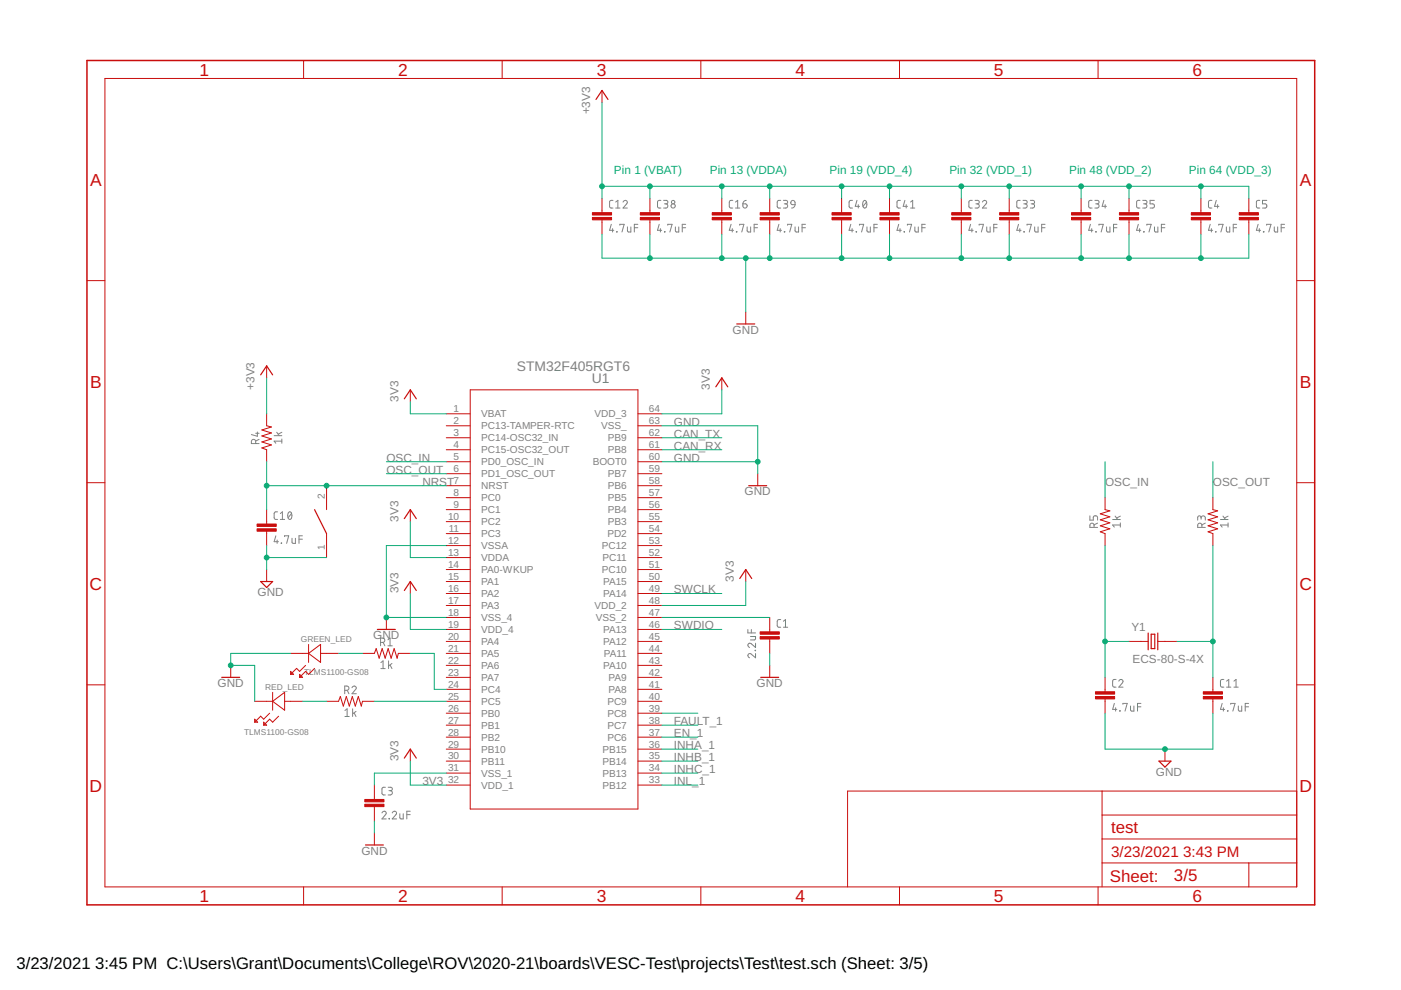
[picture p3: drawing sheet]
<svg xmlns="http://www.w3.org/2000/svg" width="297mm" height="210mm" viewBox="0 0 297 210" stroke-linecap="round" stroke-linejoin="round" font-family="sans-serif">
<g fill="none" stroke="#808080" stroke-width=".21">
<path d="M129.6 47.6l-.4 1.2h.9M129.9 48.5v.7M130 42.5h-.5l-.3 .3 .1 1.1 .2 .2h.5M130.5 44.1h.9M130.5 42.8l.5-.3v1.6M130.7 49.1l.1 .1zM131.4 47.8v-.2h.9l-.4 1.6M132.1 42.8a.45 .45 0 0 1 .6-.3 .45 .45 0 0 1 .2 .7l-.8 .9h.9M133 48.1l.1 .9 .2 .2h.5v-1.1M134.5 48.3h.7M135.2 47.6h-.7v1.6M139.8 47.6l-.4 1.2h.9"/>
<path d="M140 48.5v.7M140.1 42.5h-.5l-.2 .3v1.1l.2 .2h.5M140.7 42.5h.5a.37 .37 0 0 1 .4 .4 .37 .37 0 0 1-.4 .3h-.3M140.9 49.1l.1 .1zM141.2 43.2a.44 .44 0 0 1 .4 .5 .44 .44 0 0 1-.4 .4h-.5M141.6 47.8v-.2h.9l-.5 1.6M143.2 48.1v.9l.2 .2h.5v-1.1M144.7 48.3h.7M145.4 47.6h-.7v1.6M155 47.6l-.4 1.2h.9M155.3 48.5v.7M155.4 42.5h-.5l-.3 .3 .1 1.1 .2 .2h.5"/>
<path d="M155.9 44.1h.9M155.9 42.8l.5-.3v1.6M156.1 49.1l.1 .1zM156.8 47.8v-.2h.9l-.4 1.6M157.5 43.2h.6a.45 .45 0 0 1 .3 .5 .45 .45 0 0 1-.5 .4 .45 .45 0 0 1-.4-.4zM158.2 42.5l-.6 .3-.1 .4M158.4 48.1v.9l.3 .2h.5v-1.1M159.9 48.3h.7M160.6 47.6h-.7v1.6M165.1 47.6l-.3 1.2h.9M165.4 48.5v.7M165.5 42.5h-.5l-.2 .3v1.1l.2 .2h.5"/>
<path d="M166.1 42.5h.5a.37 .37 0 0 1 .4 .4 .37 .37 0 0 1-.4 .3h-.3M166.3 49.1l.1 .1zM166.5 43.2a.44 .44 0 0 1 .5 .5 .44 .44 0 0 1-.5 .4h-.4M167 47.8v-.2h.9l-.5 1.6M167.8 42.6l.3-.1 .3 .1 .2 .8-.8-.1-.1-.4zM168.6 48.1v.9l.2 .2h.5v-1.1M168.6 43.4l-.3 .6-.5 .1M170.1 48.3h.7M170.8 47.6h-.7v1.6M180.4 47.6l-.4 1.2h.9M180.7 48.5v.7M180.7 42.5l-.6 .1-.1 .2 .1 1.1 .2 .2h.4"/>
<path d="M181.5 49.1l.1 .1zM181.7 42.5l-.4 1.3h.9M182 43.4v.7M182.2 47.8v-.2h.9l-.4 1.6M183.1 42.6l.2-.1a.97 .97 0 0 1 0 1.6 .98 .98 0 0 1-.2-1.5zM183.7 42.8l-.7 1M183.8 48.1v.9l.3 .2h.4v-1.1M185.3 48.3h.7M186 47.6h-.7v1.6M190.5 47.6l-.3 1.2h.9M190.8 48.5v.7M190.9 42.5l-.6 .1-.1 .2v1.1l.2 .2h.5"/>
<path d="M191.7 49.1l.1 .1zM191.9 42.5l-.4 1.3h.9M192.1 43.4v.7M192.4 47.8v-.2h.9l-.5 1.6M193.1 44.1h.9M193.1 42.8l.4-.3v1.6M194 48.1v.9l.2 .2h.5v-1.1M195.5 48.3h.7M196.2 47.6h-.7v1.6M205.8 47.6l-.4 1.2h.9M206.1 48.5v.7M206.1 42.5l-.6 .1-.1 .2v1.1l.3 .2h.4"/>
<path d="M206.7 42.5h.6a.37 .37 0 0 1 .3 .4 .37 .37 0 0 1-.3 .3h-.4M206.9 49.1l.1 .1zM207.2 43.2a.44 .44 0 0 1 .4 .5 .44 .44 0 0 1-.4 .4h-.5M207.6 47.8v-.2h.9l-.4 1.6M208.3 42.8a.44 .44 0 0 1 .6-.3 .44 .44 0 0 1 .2 .7l-.8 .9h.9M209.2 48.1v.9l.3 .2h.4v-1.1M210.7 48.3h.7M211.4 47.6h-.7v1.6M215.9 47.6l-.3 1.2h.9M216.2 48.5v.7M216.3 42.5h-.5l-.2 .3v1.1l.2 .2h.5M216.9 42.5h.5a.37 .37 0 0 1 .4 .4 .37 .37 0 0 1-.4 .3h-.3"/>
<path d="M217.1 49.1l.1 .1zM217.3 43.2a.44 .44 0 0 1 .5 .5 .44 .44 0 0 1-.5 .4h-.4M217.8 47.8v-.2h.9l-.5 1.6M218.5 42.5h.5a.37 .37 0 0 1 .4 .4 .37 .37 0 0 1-.4 .3h-.4M218.9 43.2a.44 .44 0 0 1 .5 .5 .44 .44 0 0 1-.5 .4h-.4M219.4 48.1v.9l.2 .2h.5v-1.1M220.9 48.3h.7M221.6 47.6h-.7v1.6M231.2 47.6l-.4 1.2h.9M231.5 48.5v.7M231.5 42.5h-.5l-.2 .3v1.1l.2 .2h.5M232.1 42.5h.6a.37 .37 0 0 1 .3 .4 .37 .37 0 0 1-.3 .3h-.4"/>
<path d="M232.3 49.1l.1 .1zM232.6 43.2a.44 .44 0 0 1 .4 .5 .44 .44 0 0 1-.4 .4h-.5M233 47.8v-.2h.9l-.4 1.6M234 42.5l-.3 1.3h.9M234.3 43.4v.7M234.6 48.1v.9l.3 .2h.4v-1.1M236.1 48.3h.7M236.8 47.6h-.7v1.6M241.3 47.6l-.3 1.2h.9M241.6 48.5v.7M241.7 42.5h-.5l-.2 .3v1.1l.2 .2h.5M242.3 42.5h.5a.37 .37 0 0 1 .4 .4 .37 .37 0 0 1-.4 .3h-.3"/>
<path d="M242.5 49.1l.1 .1zM242.7 43.2a.44 .44 0 0 1 .5 .5 .44 .44 0 0 1-.5 .4h-.4M243.2 47.8v-.2h.9l-.5 1.6M244.8 42.5h-1v.7h.6a.45 .45 0 0 1 .4 .5 .45 .45 0 0 1-.4 .4h-.6M244.8 48.1v.9l.2 .2h.5v-1.1M246.2 48.3h.8M247 47.6h-.8v1.6M256.6 47.6l-.4 1.2h.9M256.8 48.5v.7M256.9 42.5h-.5l-.2 .3v1.1l.2 .2h.5M257.7 49.1l.1 .1zM257.9 42.5l-.4 1.3h.9"/>
<path d="M258.1 43.4v.7M258.4 47.8v-.2h.9l-.5 1.6M260 48.1v.9l.3 .2h.4v-1.1M261.5 48.3h.7M262.2 47.6h-.7v1.6M266.7 47.6l-.3 1.2h.9M267 48.5v.7M267.1 42.5h-.5l-.2 .3v1.1l.2 .2h.5M267.9 49.1l.1 .1zM268.6 47.8v-.2h.9l-.5 1.6M268.6 42.5h-.9v.7h.5a.45 .45 0 0 1 .4 .5 .45 .45 0 0 1-.4 .4h-.5M270.2 48.1v.9l.2 .2h.5v-1.1"/>
<path d="M271.6 48.3h.8M272.4 47.6h-.8v1.6M54.2 94v-.4a.46 .46 0 0 0-.4-.4 .46 .46 0 0 0-.5 .4v.4h1.6M54.2 91.9h.7M54.6 91.6v.9l-1.3-.4M54.9 93.2l-.7 .3M58.1 92.4h1.7M58.7 91.7l.5 .7M59.8 93.1v.9M59.8 93.5h-1.7l.4 .5M59.8 91.7l-.8 .4M58.5 113.6l-.4 1.3h.9"/>
<path d="M58.8 114.5v.7M58.8 108.5h-.4l-.3 .4 .1 1 .2 .2h.4M59.4 110.1h.9M59.4 108.9l.5-.4v1.6M59.6 115.1l.1 .1zM60.3 113.8v-.2h.9l-.4 1.6M61.2 108.6l.2-.1a.95 .95 0 0 1 0 1.6 .98 .98 0 0 1-.2-1.5zM61.8 108.9l-.7 .9M61.9 114.1v.9l.3 .2h.4v-1.1M63.4 114.3h.7M64.1 113.6h-.7v1.6M231.1 109.4v.9h.7v-.6a.46 .46 0 0 1 .5-.3 .46 .46 0 0 1 .4 .3v.6"/>
<path d="M232 111.8v-.4a.44 .44 0 0 0-.5-.5 .44 .44 0 0 0-.4 .5v.4h1.6M232.7 110.9l-.7 .4M235.9 110.2h1.6M236.4 109.4l.6 .8M237.5 110.9v.9M237.5 111.3h-1.6l.4 .5M237.5 109.4l-.8 .4M254.7 109.8a.44 .44 0 0 1 .4-.4 .44 .44 0 0 1 .4 .4v.5M254.7 110.1v-.4a.36 .36 0 0 0-.4-.3 .36 .36 0 0 0-.4 .3v.6M254.8 111.8v-.4a.44 .44 0 0 0-.4-.5 .44 .44 0 0 0-.5 .5v.4h1.6M255.5 110.9l-.7 .4M258.8 110.2h1.6"/>
<path d="M259.3 109.4l.5 .8M260.4 110.9v.9M260.4 111.3h-1.6l.3 .5M260.4 109.4l-.8 .4M80.7 136.2h.5a.46 .46 0 0 0 .4-.4 .46 .46 0 0 0-.4-.5h-.5v1.6M81.2 136.2l.4 .7M82.3 135.7l.4-.4v1.6M82.3 136.9h.9M158.6 133.5v.7h1.6M159.1 135h1.1v.5l-.2 .2h-.9M159.3 133.5v.7M160.1 137.9l.1 .1z"/>
<path d="M160.2 138.6v.9l-.9-.8a.45 .45 0 0 0-.7 .1 .45 .45 0 0 0 .3 .7M160.2 136.4v.9l-.9-.8a.45 .45 0 0 0-.7 .1 .45 .45 0 0 0 .3 .7M165.5 131.4h-.5l-.2 .3v1.1l.2 .2h.5M166.1 133h.9M166.1 131.7l.4-.3v1.6M73.1 146.4h.4a.46 .46 0 0 0 .5-.5 .46 .46 0 0 0-.5-.4h-.4v1.6M73.1 150.6l.5-.3v1.6M73.1 151.9h.9M73.6 146.4l.4 .7M74.6 145.8a.44 .44 0 0 1 .7-.3 .44 .44 0 0 1 .1 .7l-.8 .9h.9M74.8 150.3v1.6M75.1 151.2l.4 .7"/>
<path d="M75.5 150.8l-.7 .6M80.8 140.5l.4-.4v1.7M80.8 141.8h.9M82.4 140.1v1.7M82.7 141l.4 .8M83.1 140.7l-.7 .5M236.3 149.1l-.4 1.3h.9M236.5 150.1v.7M236.6 144.1h-.5l-.2 .3v1.1l.2 .2h.5M237.2 144.4a.44 .44 0 0 1 .6-.3 .44 .44 0 0 1 .2 .7l-.8 .9h.9M237.4 150.7l.1 .1zM238.1 149.3v-.2h.9l-.5 1.7"/>
<path d="M239.7 149.7v.9l.3 .2h.4v-1.1M241.2 149.9h.7M241.9 149.1h-.7v1.7M259.1 149.1l-.3 1.3h.9M259.4 150.1v.7M259.5 144.1h-.5l-.2 .3v1.1l.2 .2h.5M260.1 145.7h.9M260.1 144.4l.4-.3v1.6M260.2 150.7l.1 .1zM260.9 149.3v-.2h1l-.5 1.7M261.6 145.7h.9M261.6 144.4l.5-.3v1.6"/>
<path d="M262.6 149.7v.9l.2 .2h.5v-1.1M264 149.9h.7M264.7 149.1h-.7v1.7M81 172.4a.44 .44 0 0 1 .6-.4 .44 .44 0 0 1 .1 .7l-.7 .9h.9M81.7 166.9h-.5l-.2 .4v1l.2 .2 .5 .1M82.3 166.9h.5a.36 .36 0 0 1 .4 .4 .36 .36 0 0 1-.4 .3h-.3M82.5 173.5l.1 .1zM82.7 167.6a.46 .46 0 0 1 .5 .5 .46 .46 0 0 1-.5 .5h-.4M83.2 172.4a.45 .45 0 0 1 .6-.4 .45 .45 0 0 1 .1 .7l-.7 .9h.9M84.8 172.5v1l.2 .1h.5v-1.1M86.3 172.7h.7M87 172h-.7v1.6"/>
<circle cx="142.7" cy="43.7" r=".46"/>
<circle cx="142.7" cy="42.9" r=".37"/>
</g>
<g fill="none" stroke="#c90d0c" stroke-width=".21">
<path d="M22.2 16.6h252.7v171.4h-252.7zM64.4 12.8v3.8M106.5 12.8v3.8M127.6 19.2v2.5M148.6 12.8v3.8M190.7 12.8v3.8M232.8 12.8v3.8M18.4 59.5h3.8M127.6 42v3.1M127.6 46.6v3.1M137.8 42v3.1M137.8 46.6v3.1"/>
<path d="M153 42v3.1M153 46.6v3.1M163.2 42v3.1M163.2 46.6v3.1M178.4 42v3.1M178.4 46.6v3.1M188.6 42v3.1M188.6 46.6v3.1M203.8 42v3.1M203.8 46.6v3.1M214 42v3.1M214 46.6v3.1"/>
<path d="M229.2 42v3.1M229.2 46.6v3.1M239.4 42v3.1M239.4 46.6v3.1M254.6 42v3.1M254.6 46.6v3.1M264.8 42v3.1M264.8 46.6v3.1M274.9 59.5h3.8M56.5 77.6v2.5M158.1 66.2v2.5M56.5 87.7v2.6l1.1 .2-2.1 .7 2.1 .6-2.1 .6 2.1 .7-2.1 .6 2.1 .6-2.1 .7 1 .4v2.5"/>
<path d="M87 82.7v2.5M94.6 87.7h5.1M94.6 90.3h5.1M94.6 92.8h5.1M94.6 95.4h5.1M94.6 97.9h5.1M99.7 82.7h35.6v88.8h-35.6zM135.3 87.7h5M135.3 90.3h5M135.3 92.8h5M135.3 95.4h5M135.3 97.9h5"/>
<path d="M153 80.1v2.6M18.4 102.3h3.8M56.5 108.1v3M56.5 112.6v3.1M69.2 103v5.1M69.2 113.1v5.1M87 108.1v2.5M94.6 100.4h5.1M94.6 103h5.1M94.6 105.5h5.1M94.6 108.1h5.1M94.6 110.6h5.1"/>
<path d="M94.6 113.1h5.1M94.6 115.7h5.1M94.6 118.2h5.1M135.3 100.4h5M135.3 103h5M135.3 105.5h5M135.3 108.1h5M135.3 110.6h5M135.3 113.1h5M135.3 115.7h5M135.3 118.2h5M160.7 100.4v2.6"/>
<path d="M234.3 105.5v2.6l1 .2-2 .6 2 .7-2 .6 2 .6-2 .7 2 .6-2 .7 1 .3v2.6M257.2 105.5v2.6l1 .2-2.1 .6 2.1 .7-2.1 .6 2.1 .6-2.1 .7 2.1 .6-2.1 .7 1.1 .3v2.6M274.9 102.3h3.8M56.5 120.8v2.5M61.6 138.5h3.8M65.4 138.5l2.6-1.9v3.8zM65.4 136.6v3.8M68 138.5h3.8M76.9 138.5h2.5l.4-1 .6 2.1 .6-2.1 .7 2.1 .6-2.1 .6 2.1 .7-2.1 .6 2.1 .3-1.1h2.5M81.9 130.9v2.6M87 123.3v2.5M94.6 120.8h5.1"/>
<path d="M94.6 123.3h5.1M94.6 125.8h5.1M94.6 128.4h5.1M94.6 130.9h5.1M94.6 133.5h5.1M94.6 136h5.1M94.6 138.5h5.1M135.3 120.8h5M135.3 123.3h5M135.3 125.8h5M135.3 128.4h5M135.3 130.9h5"/>
<path d="M135.3 133.5h5M135.3 136h5M135.3 138.5h5M158.1 120.8v2.5M163.2 130.9v3.1M163.2 135.5v3M239.4 136h4M245.5 136h4M18.4 145.2h3.8M48.9 141.1v2.5M54 148.7h3.8M54 152.5l.6 .6h-.6z"/>
<path d="M55.9 153.1l.6 .7h-.6zM57.2 151.2l-1.3 1.3-.6-.7-1.3 1.3M57.8 148.7l2.5-1.9v3.8zM57.8 146.8v3.8M59.1 151.8l-1.3 1.3-.6-.6-1.3 1.3M60.3 148.7h3.9M61.6 142.3l.7 .7h-.7zM63.5 143l.7 .6h-.7zM64.8 141.1l-1.3 1.2-.6-.6-1.3 1.3M66.7 141.7l-1.3 1.3-.6-.7-1.3 1.3M69.2 148.7h2.6l.4-1 .6 2 .6-2 .7 2 .6-2 .6 2 .7-2 .6 2 .3-1h2.5M87 158.8v2.6"/>
<path d="M94.6 141.1h5.1M94.6 143.6h5.1M94.6 146.2h5.1M94.6 148.7h5.1M94.6 151.2h5.1M94.6 153.8h5.1M94.6 156.3h5.1M94.6 158.8h5.1M135.3 141.1h5M135.3 143.6h5M135.3 146.2h5M135.3 148.7h5"/>
<path d="M135.3 151.2h5M135.3 153.8h5M135.3 156.3h5M135.3 158.8h5M163.2 141.1v2.5M234.3 143.6v3.1M234.3 148.2v3M247 158.8v2.6M257.2 143.6v3.1M257.2 148.2v3M274.9 145.2h3.8M79.4 166.5v3"/>
<path d="M79.4 171v3.1M79.4 176.6v2.6M94.6 161.4h5.1M94.6 163.9h5.1M94.6 166.5h5.1M135.3 161.4h5M135.3 163.9h5M135.3 166.5h5M233.7 167.7v20.3M233.7 177.9h41.2M233.7 172.8h41.2M274.9 167.7h-95.2v20.3"/>
<path d="M64.4 188v3.9M106.5 188v3.9M148.6 188v3.9M190.7 188v3.9M232.8 188v3.9M233.7 183h41.2M264.8 183v5"/>
</g>
<path d="M18.4 12.8h260.3v179.1h-260.3z" fill="none" stroke="#c90d0c" stroke-width=".32"/>
<g fill="none" stroke="#c90d0c" stroke-width=".25">
<path d="M126.4 21.1l1.2-1.9 1.3 1.9M55.3 79.5l1.2-1.9 1.3 1.9M156.2 68.7h3.8M85.7 84.6l1.3-1.9 1.3 1.9M151.8 82l1.2-1.9 1.3 1.9M66.7 108.1l2.5 5M85.7 110l1.3-1.9 1.3 1.9M158.7 103h3.9M55.3 123.3h2.5l-1.3 1.3zM80 133.5h3.8M85.7 125.2l1.3-1.9 1.3 1.9M156.8 122.7l1.3-1.9 1.3 1.9"/>
<path d="M243.4 134.2v3.6M244.1 134.5h.7v3h-.7zM245.5 134.2v3.6M47 143.6h3.8M161.3 143.6h3.8M77.5 179.2h3.8M85.7 160.7l1.3-1.9 1.3 1.9M245.7 161.4h2.6l-1.3 1.2z"/>
</g>
<g fill="#c90d0c" stroke="#c90d0c" stroke-width=".21">
<path d="M161.2 135h4v.5h-4z"/>
<path d="M161.2 134h4v.5h-4z"/>
<path d="M77.3 170.5h4.1v.5h-4.1z"/>
<path d="M77.3 169.5h4.1v.5h-4.1z"/>
<path d="M54.5 112.1h4.1v.5h-4.1z"/>
<path d="M54.5 111.1h4.1v.5h-4.1z"/>
<path d="M232.3 147.7h4v.5h-4z"/>
<path d="M232.3 146.7h4v.5h-4z"/>
<path d="M255.1 147.7h4.1v.5h-4.1z"/>
<path d="M255.1 146.7h4.1v.5h-4.1z"/>
<path d="M125.6 46.1h4.1v.5h-4.1z"/>
<path d="M125.6 45.1h4.1v.5h-4.1z"/>
<path d="M151 46.1h4.1v.5h-4.1z"/>
<path d="M151 45.1h4.1v.5h-4.1z"/>
<path d="M135.8 46.1h4v.5h-4z"/>
<path d="M135.8 45.1h4v.5h-4z"/>
<path d="M161.2 46.1h4v.5h-4z"/>
<path d="M161.2 45.1h4v.5h-4z"/>
<path d="M176.4 46.1h4.1v.5h-4.1z"/>
<path d="M176.4 45.1h4.1v.5h-4.1z"/>
<path d="M186.6 46.1h4v.5h-4z"/>
<path d="M186.6 45.1h4v.5h-4z"/>
<path d="M201.8 46.1h4v.5h-4z"/>
<path d="M201.8 45.1h4v.5h-4z"/>
<path d="M211.9 46.1h4.1v.5h-4.1z"/>
<path d="M211.9 45.1h4.1v.5h-4.1z"/>
<path d="M227.2 46.1h4v.5h-4z"/>
<path d="M227.2 45.1h4v.5h-4z"/>
<path d="M237.3 46.1h4.1v.5h-4.1z"/>
<path d="M237.3 45.1h4.1v.5h-4.1z"/>
<path d="M252.6 46.1h4v.5h-4z"/>
<path d="M252.6 45.1h4v.5h-4z"/>
<path d="M262.7 46.1h4.1v.5h-4.1z"/>
<path d="M262.7 45.1h4.1v.5h-4.1z"/>
</g>
<g fill="none" stroke="#0dab76" stroke-width=".21">
<path d="M127.6 21.7v20.3M127.6 39.5h137.2v2.5M137.8 39.5v2.5M153 39.5v2.5M163.2 39.5v2.5M178.4 39.5v2.5M188.6 39.5v2.5M203.8 39.5v2.5M214 39.5v2.5M229.2 39.5v2.5M239.4 39.5v2.5M254.6 39.5v2.5"/>
<path d="M127.6 49.7v5h137.2v-5M137.8 49.7v5M153 49.7v5M158.1 54.7v11.5M163.2 49.7v5M178.4 49.7v5M188.6 49.7v5M203.8 49.7v5M214 49.7v5M229.2 49.7v5M239.4 49.7v5M254.6 49.7v5"/>
<path d="M56.5 80.1v7.6M56.5 97.9v10.2M81.9 97.9h12.7M87 85.2v2.5h7.6M140.3 95.4h12.7M140.3 92.8h12.7M140.3 97.9h20.4M140.3 90.3h20.4v10.1M153 82.7v5h-12.7M234.3 97.9v7.6M257.2 97.9v7.6M56.5 118.2h12.7"/>
<path d="M56.5 115.7v5.1M56.5 103h38.1M81.9 100.4h12.7M87 110.6v7.6h7.6M94.6 115.7h-12.7v15.2h12.7M234.3 115.7v27.9M257.2 115.7v27.9M61.6 138.5h-12.7v2.6h5.1v7.6M71.8 138.5h5.1M87 125.8v7.7h7.6M87 138.5h5.1v7.7h2.5M140.3 133.5h12.7"/>
<path d="M140.3 125.8h12.7M140.3 130.9h22.9M158.1 123.3v5.1h-17.8M163.2 138.5v2.6M234.3 136h5.1M249.5 136h7.7M64.2 148.7h5M79.4 148.7h15.2M140.3 158.8h7.7M140.3 153.8h7.7M140.3 156.3h7.7M140.3 151.2h7.7"/>
<path d="M234.3 151.2v7.6h22.9v-7.6M79.4 174.1v2.5M87 161.4v5.1h7.6M94.6 163.9h-15.2v2.6M140.3 166.5h7.7M140.3 163.9h7.7M140.3 161.4h7.7"/>
</g>
<g fill="#0dab76" stroke="#0dab76" stroke-width=".21">
<circle cx="137.8" cy="39.5" r=".51"/>
<circle cx="153" cy="39.5" r=".51"/>
<circle cx="163.2" cy="39.5" r=".51"/>
<circle cx="178.4" cy="39.5" r=".51"/>
<circle cx="127.6" cy="39.5" r=".51"/>
<circle cx="203.8" cy="39.5" r=".51"/>
<circle cx="229.2" cy="39.5" r=".51"/>
<circle cx="214" cy="39.5" r=".51"/>
<circle cx="188.6" cy="39.5" r=".51"/>
<circle cx="254.6" cy="39.5" r=".51"/>
<circle cx="239.4" cy="39.5" r=".51"/>
<circle cx="81.9" cy="130.9" r=".51"/>
<circle cx="160.7" cy="97.9" r=".51"/>
<circle cx="48.9" cy="141.1" r=".51"/>
<circle cx="56.5" cy="118.2" r=".51"/>
<circle cx="247" cy="158.8" r=".51"/>
<circle cx="229.2" cy="54.7" r=".51"/>
<circle cx="137.8" cy="54.7" r=".51"/>
<circle cx="153" cy="54.7" r=".51"/>
<circle cx="163.2" cy="54.7" r=".51"/>
<circle cx="178.4" cy="54.7" r=".51"/>
<circle cx="158.1" cy="54.7" r=".51"/>
<circle cx="203.8" cy="54.7" r=".51"/>
<circle cx="254.6" cy="54.7" r=".51"/>
<circle cx="239.4" cy="54.7" r=".51"/>
<circle cx="214" cy="54.7" r=".51"/>
<circle cx="188.6" cy="54.7" r=".51"/>
<circle cx="56.5" cy="103" r=".51"/>
<circle cx="69.2" cy="103" r=".51"/>
<circle cx="257.2" cy="136" r=".51"/>
<circle cx="234.3" cy="136" r=".51"/>
</g>
<g font-size="3.7" fill="#c90d0c">
<text x="42.3" y="16">1</text>
<text x="84.4" y="16">2</text>
<text x="126.5" y="16">3</text>
<text x="168.6" y="16">4</text>
<text x="210.7" y="16">5</text>
<text x="252.9" y="16">6</text>
<text x="19.1" y="39.4">A</text>
<text x="275.6" y="39.4">A</text>
<text x="19.1" y="82.2">B</text>
<text x="275.6" y="82.2">B</text>
<text x="19" y="125.1">C</text>
<text x="275.5" y="125.1">C</text>
<text x="19" y="167.9">D</text>
<text x="275.5" y="167.9">D</text>
<text x="42.3" y="191.2">1</text>
<text x="84.4" y="191.2">2</text>
<text x="126.5" y="191.2">3</text>
<text x="168.6" y="191.2">4</text>
<text x="210.7" y="191.2">5</text>
<text x="252.9" y="191.2">6</text>
</g>
<g font-size="3.6" fill="#c90d0c">
<text x="235.6" y="176.6">test</text>
<text x="235.3" y="186.9">Sheet:</text>
<text x="248.9" y="186.8">3/5</text>
</g>
<g font-size="3.5">
<text x="3.5" y="205.4">3/23/2021</text>
<text x="20.2" y="205.4">3:45 PM C:\Users\Grant\Documents\College\ROV\2020-21\boards\VESC-Test\projects\Test\test.sch (Sheet: 3/5)</text>
</g>
<g font-size="3.2" fill="#c90d0c">
<text x="235.6" y="181.7">3/23/2021</text>
<text x="250.8" y="181.7">3:43 PM</text>
</g>
<g font-size="2.9" fill="#808080">
<text x="109.6" y="78.6">STM32F405RGT6</text>
<text x="125.5" y="81.2">U1</text>
</g>
<g font-size="2.5" fill="#808080">
<text x="125.1" y="24.3" transform="rotate(-90 125.1 24.3)">+3V3</text>
<text x="155.3" y="70.7">GND</text>
<text x="54" y="82.7" transform="rotate(-90 54 82.7)">+3V3</text>
<text x="150.5" y="82.7" transform="rotate(-90 150.5 82.7)">3V3</text>
<text x="84.5" y="85.2" transform="rotate(-90 84.5 85.2)">3V3</text>
<text x="142.9" y="95.4">CAN_RX</text>
<text x="142.9" y="92.8">CAN_TX</text>
<text x="142.9" y="90.3">GND</text>
<text x="81.9" y="97.9">OSC_IN</text>
<text x="81.9" y="100.4">OSC_OUT</text>
<text x="142.9" y="97.9">GND</text>
<text x="89.5" y="103">NRST</text>
<text x="157.9" y="105">GND</text>
<text x="234.3" y="103">OSC_IN</text>
<text x="257.2" y="103">OSC_OUT</text>
<text x="84.5" y="110.6" transform="rotate(-90 84.5 110.6)">3V3</text>
<text x="84.5" y="125.8" transform="rotate(-90 84.5 125.8)">3V3</text>
<text x="142.9" y="125.8">SWCLK</text>
<text x="155.6" y="123.3" transform="rotate(-90 155.6 123.3)">3V3</text>
<text x="54.6" y="126.5">GND</text>
<text x="79.2" y="135.5">GND</text>
<text x="142.9" y="133.4">SWDIO</text>
<text x="239.9" y="133.7">Y1</text>
<text x="240.1" y="140.6">ECS-80-S-4X</text>
<text x="46.1" y="145.6">GND</text>
<text x="160.4" y="145.6">GND</text>
<text x="142.9" y="153.8">FAULT_1</text>
<text x="84.5" y="161.4" transform="rotate(-90 84.5 161.4)">3V3</text>
<text x="142.9" y="156.3">EN_1</text>
<text x="142.9" y="158.8">INHA_1</text>
<text x="142.9" y="161.4">INHB_1</text>
<text x="89.5" y="166.5">3V3</text>
<text x="142.9" y="166.5">INL_1</text>
<text x="142.9" y="163.9">INHC_1</text>
<text x="245.1" y="164.6">GND</text>
<text x="76.6" y="181.2">GND</text>
</g>
<g font-size="2.5" fill="#0dab76">
<text x="130.2" y="37">Pin 1 (VBAT)</text>
<text x="150.5" y="37">Pin 13 (VDDA)</text>
<text x="175.9" y="37">Pin 19 (VDD_4)</text>
<text x="201.3" y="37">Pin 32 (VDD_1)</text>
<text x="226.7" y="37">Pin 48 (VDD_2)</text>
<text x="252.1" y="37">Pin 64 (VDD_3)</text>
</g>
<g font-size="2.1" fill="#808080">
<text x="96.2" y="87.4">1</text>
<text x="96.2" y="89.9">2</text>
<text x="102" y="88.5">VBAT</text>
<text x="126" y="88.5">VDD_3</text>
<text x="137.6" y="89.9">63</text>
<text x="137.6" y="87.4">64</text>
<text x="96.2" y="92.5">3</text>
<text x="96.2" y="95">4</text>
<text x="102" y="91">PC13-TAMPER-RTC</text>
<text x="102" y="93.6">PC14-OSC32_IN</text>
<text x="127.5" y="91">VSS_</text>
<text x="128.9" y="93.6">PB9</text>
<text x="137.6" y="95">61</text>
<text x="137.6" y="92.5">62</text>
<text x="96.2" y="97.5">5</text>
<text x="96.2" y="100.1">6</text>
<text x="102" y="96.1">PC15-OSC32_OUT</text>
<text x="102" y="98.7">PD0_OSC_IN</text>
<text x="102" y="101.2">PD1_OSC_OUT</text>
<text x="125.7" y="98.7">BOOT0</text>
<text x="128.9" y="101.2">PB7</text>
<text x="128.9" y="96.1">PB8</text>
<text x="137.6" y="100.1">59</text>
<text x="137.6" y="97.5">60</text>
<text x="68.9" y="105.7" transform="rotate(-90 68.9 105.7)">2</text>
<text x="96.2" y="102.6">7</text>
<text x="96.2" y="105.2">8</text>
<text x="96.2" y="107.7">9</text>
<text x="102" y="103.7">NRST</text>
<text x="102" y="106.3">PC0</text>
<text x="128.9" y="106.3">PB5</text>
<text x="128.9" y="103.7">PB6</text>
<text x="137.6" y="107.7">56</text>
<text x="137.6" y="105.2">57</text>
<text x="137.6" y="102.6">58</text>
<text x="95" y="110.2">10</text>
<text x="95.1" y="112.8">11</text>
<text x="102" y="108.8">PC1</text>
<text x="102" y="111.4">PC2</text>
<text x="102" y="113.9">PC3</text>
<text x="128.8" y="113.9">PD2</text>
<text x="128.9" y="111.4">PB3</text>
<text x="128.9" y="108.8">PB4</text>
<text x="137.6" y="112.8">54</text>
<text x="137.6" y="110.2">55</text>
<text x="68.9" y="116.7" transform="rotate(-90 68.9 116.7)">1</text>
<text x="95" y="115.3">12</text>
<text x="95" y="117.9">13</text>
<text x="102" y="116.4">VSSA</text>
<text x="102" y="119">VDDA</text>
<text x="127.6" y="116.4">PC12</text>
<text x="127.7" y="119">PC11</text>
<text x="137.6" y="117.9">52</text>
<text x="137.6" y="115.3">53</text>
<text x="95" y="120.4">14</text>
<text x="95" y="122.9">15</text>
<text x="95" y="125.5">16</text>
<text x="102" y="121.5">PA0-WKUP</text>
<text x="102" y="124.1">PA1</text>
<text x="127.6" y="121.5">PC10</text>
<text x="127.9" y="124.1">PA15</text>
<text x="137.6" y="125.5">49</text>
<text x="137.6" y="122.9">50</text>
<text x="137.6" y="120.4">51</text>
<text x="95" y="128">17</text>
<text x="95" y="130.6">18</text>
<text x="102" y="126.6">PA2</text>
<text x="102" y="129.1">PA3</text>
<text x="102" y="131.7">VSS_4</text>
<text x="126" y="129.1">VDD_2</text>
<text x="126.3" y="131.7">VSS_2</text>
<text x="127.9" y="126.6">PA14</text>
<text x="137.6" y="130.6">47</text>
<text x="137.6" y="128">48</text>
<text x="95" y="133.1">19</text>
<text x="95" y="135.6">20</text>
<text x="102" y="134.2">VDD_4</text>
<text x="102" y="136.8">PA4</text>
<text x="127.9" y="136.8">PA12</text>
<text x="127.9" y="134.2">PA13</text>
<text x="137.6" y="135.6">45</text>
<text x="137.6" y="133.1">46</text>
<text x="95" y="138.2">21</text>
<text x="95" y="140.7">22</text>
<text x="95" y="143.3">23</text>
<text x="102" y="139.3">PA5</text>
<text x="102" y="141.8">PA6</text>
<text x="127.9" y="141.8">PA10</text>
<text x="128" y="139.3">PA11</text>
<text x="137.6" y="143.3">42</text>
<text x="137.6" y="140.7">43</text>
<text x="137.6" y="138.2">44</text>
<text x="95" y="145.8">24</text>
<text x="95" y="148.3">25</text>
<text x="102" y="144.4">PA7</text>
<text x="102" y="146.9">PC4</text>
<text x="102" y="149.4">PC5</text>
<text x="128.8" y="149.4">PC9</text>
<text x="129" y="146.9">PA8</text>
<text x="129" y="144.4">PA9</text>
<text x="137.6" y="148.3">40</text>
<text x="137.6" y="145.8">41</text>
<text x="95" y="150.9">26</text>
<text x="95" y="153.4">27</text>
<text x="95" y="155.9">28</text>
<text x="102" y="152">PB0</text>
<text x="102" y="154.5">PB1</text>
<text x="128.8" y="154.5">PC7</text>
<text x="128.8" y="152">PC8</text>
<text x="137.6" y="155.9">37</text>
<text x="137.6" y="153.4">38</text>
<text x="137.6" y="150.9">39</text>
<text x="95" y="158.5">29</text>
<text x="95" y="161">30</text>
<text x="102" y="157.1">PB2</text>
<text x="102" y="159.6">PB10</text>
<text x="127.7" y="159.6">PB15</text>
<text x="128.8" y="157.1">PC6</text>
<text x="137.6" y="161">35</text>
<text x="137.6" y="158.5">36</text>
<text x="95" y="163.6">31</text>
<text x="95" y="166.1">32</text>
<text x="102" y="162.1">PB11</text>
<text x="102" y="164.7">VSS_1</text>
<text x="102" y="167.2">VDD_1</text>
<text x="127.7" y="167.2">PB12</text>
<text x="127.7" y="164.7">PB13</text>
<text x="127.7" y="162.1">PB14</text>
<text x="137.6" y="166.1">33</text>
<text x="137.6" y="163.6">34</text>
</g>
<g font-size="1.8" fill="#808080">
<text x="63.8" y="136.1">GREEN_LED</text>
<text x="64.5" y="143.2">TLMS1100-GS08</text>
<text x="56.2" y="146.3">RED_LED</text>
<text x="51.8" y="155.8">TLMS1100-GS08</text>
</g>
</svg>
